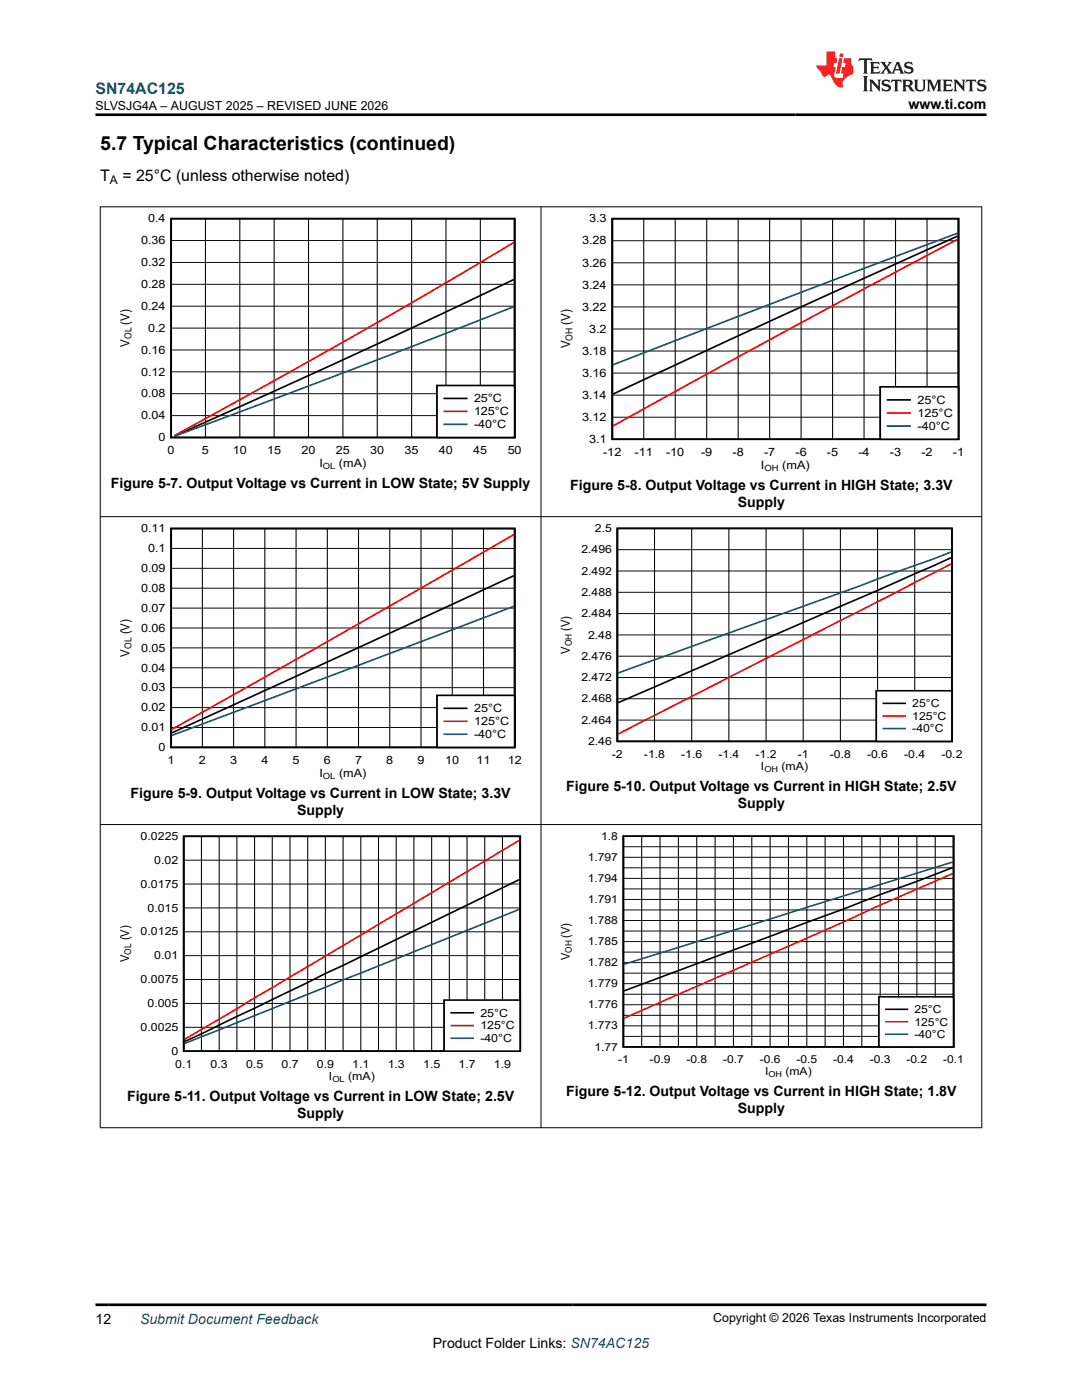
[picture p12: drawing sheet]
<svg xmlns="http://www.w3.org/2000/svg" width="216mm" height="279mm" viewBox="0 0 216 279" stroke-linecap="round" stroke-linejoin="round" font-family="sans-serif">
<path d="M34.1 43.6h68.6v43.7h-68.6zM102.5 55.8l-31.3 14.8-36.4 16.4" fill="none" stroke="#000" stroke-width=".35"/>
<g fill="none" stroke="#000" stroke-width=".2">
<path d="M34.1 56.7h68.6M34.1 52.4h68.6M34.1 48h68.6M41 43.6v43.7M47.9 43.6v43.7M54.7 43.6v43.7M61.6 43.6v43.7M68.4 43.6v43.7M75.3 43.6v43.7M82.1 43.6v43.7M89 43.6v43.7M95.8 43.6v43.7"/>
<path d="M34.1 78.6h68.6M34.1 74.2h68.6M34.1 69.8h68.6M34.1 65.5h68.6M34.1 61.1h68.6M34.1 82.9h68.6"/>
</g>
<path d="M102.5 48.4l-16.3 9.6-14.4 8.3-37 20.6" fill="none" stroke="#f00" stroke-width=".35"/>
<path d="M102.5 61.2l-27.2 10.6-40.5 15.3" fill="none" stroke="#156" stroke-width=".35"/>
<path d="M87.2 76.9h15.5v10.4h-15.5z" fill-rule="evenodd" fill="#fff"/>
<path d="M122.2 43.6h69.1v44.1h-69.1zM191.1 47.1l-34.4 15.6-34.4 15.9M87.2 76.9h15.5v10.4h-15.5zM88.7 79.5h4.4" fill="none" stroke="#000" stroke-width=".35"/>
<path d="M191.1 47.8l-34.4 18.3-34.4 18.9M88.7 82.1h4.4" fill="none" stroke="#f00" stroke-width=".35"/>
<path d="M191.1 46.5l-31.3 11.8-37.5 14.5M88.7 84.7h4.4" fill="none" stroke="#156" stroke-width=".35"/>
<g fill="none" stroke="#000" stroke-width=".2">
<path d="M122.2 56.9h69.1M122.2 52.5h69.1M122.2 48h69.1M128.5 43.6v44.1M134.7 43.6v44.1M141 43.6v44.1M147.3 43.6v44.1M153.6 43.6v44.1M159.8 43.6v44.1M166.1 43.6v44.1M172.4 43.6v44.1M178.7 43.6v44.1"/>
<path d="M185 43.6v44.1M122.2 78.9h69.1M122.2 74.5h69.1M122.2 70.1h69.1M122.2 65.7h69.1M122.2 61.3h69.1M122.2 83.3h69.1"/>
</g>
<path d="M175.6 77.2h15.7v10.5h-15.7z" fill-rule="evenodd" fill="#fff"/>
<path d="M175.6 77.2h15.7v10.5h-15.7zM177.1 79.8h4.5M34.1 105.5h68.6v43.7h-68.6zM102.5 114.9l-68.2 31.4" fill="none" stroke="#000" stroke-width=".35"/>
<path d="M177.1 82.4h4.5M102.5 106.7l-37.2 21.4-31 17.5" fill="none" stroke="#f00" stroke-width=".35"/>
<path d="M177.1 85h4.5M102.5 121l-68.2 25.8" fill="none" stroke="#156" stroke-width=".35"/>
<g fill="none" stroke="#000" stroke-width=".2">
<path d="M34.1 117.4h68.6M34.1 113.4h68.6M34.1 109.4h68.6M40.4 105.5v43.7M46.6 105.5v43.7M52.8 105.5v43.7M59.1 105.5v43.7M65.3 105.5v43.7M71.5 105.5v43.7M77.8 105.5v43.7M84 105.5v43.7M90.2 105.5v43.7"/>
<path d="M96.5 105.5v43.7M34.1 137.2h68.6M34.1 133.3h68.6M34.1 129.3h68.6M34.1 125.3h68.6M34.1 121.4h68.6M34.1 145.2h68.6M34.1 141.2h68.6"/>
</g>
<path d="M87.2 138.8h15.5v10.4h-15.5z" fill-rule="evenodd" fill="#fff"/>
<path d="M87.2 138.8h15.5v10.4h-15.5zM88.7 141.4h4.4" fill="none" stroke="#000" stroke-width=".35"/>
<path d="M88.7 143.9h4.4" fill="none" stroke="#f00" stroke-width=".35"/>
<path d="M88.7 146.5h4.4" fill="none" stroke="#156" stroke-width=".35"/>
<path d="M123.2 105.5h66.7v42.5h-66.7zM189.8 111.3l-14.7 6.5-51.8 22.4" fill="none" stroke="#000" stroke-width=".34"/>
<g fill="none" stroke="#000" stroke-width=".2">
<path d="M123.2 118.2h66.8M123.2 114h66.8M123.2 109.7h66.8M130.6 105.5v42.5M138 105.5v42.5M145.4 105.5v42.5M152.9 105.5v42.5M160.3 105.5v42.5M167.7 105.5v42.5M175.1 105.5v42.5M182.5 105.5v42.5M123.2 139.5h66.8"/>
<path d="M123.2 135.2h66.8M123.2 131h66.8M123.2 126.7h66.8M123.2 122.5h66.8M123.2 143.7h66.8"/>
</g>
<path d="M189.8 112.5l-66.5 34" fill="none" stroke="#f00" stroke-width=".34"/>
<path d="M189.8 110.2l-18.4 6.8-48.1 17.3" fill="none" stroke="#156" stroke-width=".34"/>
<path d="M174.8 137.9h15.1v10.1h-15.1z" fill-rule="evenodd" fill="#fff"/>
<path d="M174.8 137.9h15.1v10.1h-15.1zM176.3 140.4h4.3M36.7 166.9h67.1v42.9h-67.1zM103.6 175.6l-52.8 25.6-14 6.7" fill="none" stroke="#000" stroke-width=".34"/>
<path d="M176.3 142.9h4.3M103.6 167.7l-66.8 39.7" fill="none" stroke="#f00" stroke-width=".34"/>
<path d="M176.3 145.4h4.3M103.6 181.5l-66.8 26.7" fill="none" stroke="#156" stroke-width=".34"/>
<g fill="none" stroke="#000" stroke-width=".2">
<path d="M36.7 176.4h67.1M36.7 171.7h67.1M40.2 166.9v42.9M43.7 166.9v42.9M47.3 166.9v42.9M50.8 166.9v42.9M54.3 166.9v42.9M57.9 166.9v42.9M61.4 166.9v42.9M64.9 166.9v42.9M68.5 166.9v42.9M72 166.9v42.9"/>
<path d="M75.5 166.9v42.9M79.1 166.9v42.9M82.6 166.9v42.9M86.1 166.9v42.9M89.7 166.9v42.9M93.2 166.9v42.9M96.7 166.9v42.9M100.3 166.9v42.9M36.7 195.5h67.1M36.7 190.7h67.1M36.7 186h67.1M36.7 181.2h67.1"/>
<path d="M36.7 205h67.1M36.7 200.3h67.1"/>
</g>
<path d="M88.6 199.6h15.2v10.2h-15.2z" fill-rule="evenodd" fill="#fff"/>
<path d="M88.6 199.6h15.2v10.2h-15.2zM90.1 202.1h4.3" fill="none" stroke="#000" stroke-width=".34"/>
<path d="M90.1 204.7h4.3" fill="none" stroke="#f00" stroke-width=".34"/>
<path d="M90.1 207.2h4.3" fill="none" stroke="#156" stroke-width=".34"/>
<path d="M124.4 166.9h65.9v42h-65.9zM190.1 173.1l-65.6 24.6" fill="none" stroke="#000" stroke-width=".33"/>
<g fill="none" stroke="#000" stroke-width=".2">
<path d="M124.4 179.5h65.9M124.4 177.4h65.9M124.4 175.3h65.9M124.4 173.2h65.9M124.4 171.1h65.9M124.4 169h65.9M128 166.9v42M131.7 166.9v42M135.4 166.9v42M139 166.9v42M142.7 166.9v42M146.3 166.9v42"/>
<path d="M150 166.9v42M153.7 166.9v42M157.3 166.9v42M161 166.9v42M164.6 166.9v42M168.3 166.9v42M172 166.9v42M175.6 166.9v42M179.3 166.9v42M183 166.9v42M186.6 166.9v42M124.4 198.4h65.9"/>
<path d="M124.4 196.3h65.9M124.4 194.2h65.9M124.4 192.1h65.9M124.4 190h65.9M124.4 187.9h65.9M124.4 185.8h65.9M124.4 183.7h65.9M124.4 181.6h65.9M124.4 206.8h65.9M124.4 204.7h65.9M124.4 202.6h65.9M124.4 200.5h65.9"/>
</g>
<path d="M190.1 174.3l-65.6 28.9" fill="none" stroke="#f00" stroke-width=".33"/>
<path d="M190.1 172l-65.6 20.4" fill="none" stroke="#156" stroke-width=".33"/>
<path d="M175.4 198.9h14.9v10h-14.9z" fill-rule="evenodd" fill="#fff"/>
<path d="M175.4 198.9h14.9v10h-14.9zM176.8 201.4h4.3" fill="none" stroke="#000" stroke-width=".33"/>
<path d="M176.8 203.9h4.3" fill="none" stroke="#f00" stroke-width=".33"/>
<path d="M176.8 206.4h4.3" fill="none" stroke="#156" stroke-width=".33"/>
<path d="M19.9 41.3h176.1M20 41.2v183.9M107.9 41.2v183.9M195.9 41.2v183.9M19.9 103.1h176.1M19.9 164.6h176.1M19.9 225.1h176.1" fill="none" stroke="#000" stroke-width=".2"/>
<path d="M171.5 11.6l-.2 .6 .5-.2h.6v.1v2.2l-.2 .4h1l-.2-.4v-2.2v-.1h.5l.6 .2-.2-.6zM173.6 12.4l.2 .3v1.6l-.2 .4h1.9l.1-.6a1.08 1.08 0 0 1-1.3 .2v-.7h.6l.4 .2v-.7l-.4 .2h-.6v-.5l.2-.2a1 1 0 0 1 1 .3l-.1-.5zM175.7 12.4l.9 1.1-1 1.2h.9l-.2-.2 .5-.8 .4 .8-.2 .2h1.6l-.2-.2 .2-.5h.9l.1 .5-.1 .2h.9l-.2-.4-.8-1.9h-.5l-.9 2.1-.9-1.1 .9-1h-.8l.2 .2-.4 .6-.4-.6 .2-.2zM179 12.8l.4 1h-.7zM180.7 12.5a.65 .65 0 0 0-.2 .7 .65 .65 0 0 0 .6 .5l.6 .1 .1 .3a.79 .79 0 0 1-.7 .4 .79 .79 0 0 1-.7-.5l.1 .7 .2-.1a.93 .93 0 0 0 1.1 0 .93 .93 0 0 0 .4-.9 1.46 1.46 0 0 0-1.2-.6l-.1-.3a1.09 1.09 0 0 1 1.2 .2l-.2-.6-.1 .1-.5-.2zM172.2 15.2l.2 .4v2.2l-.2 .4h1l-.2-.4v-2.2l.2-.4zM173.4 15.9l.2 .4v1.5l-.2 .4h.8l-.3-.4 .1-1.3 1.6 1.8v-2l.2-.4h-.7l.1 .2 .1 1.1-1.2-1.3zM176.2 16a.65 .65 0 0 0-.2 .8 .65 .65 0 0 0 .6 .4l.6 .2 .1 .2a.79 .79 0 0 1-.7 .4 .79 .79 0 0 1-.7-.5l.1 .7 .2-.1a.93 .93 0 0 0 1.1 .1 .93 .93 0 0 0 .4-1 1.46 1.46 0 0 0-1.2-.5l-.1-.4a1.09 1.09 0 0 1 1.2 .2l-.1-.6-.2 .1-.5-.1zM177.9 15.9l-.1 .6a.63 .63 0 0 1 .8-.3v1.6l-.3 .4h1l-.2-.4v-1.6a.66 .66 0 0 1 .8 .3l-.1-.6zM180 15.9l.2 .4v1.5l-.2 .4h1l-.2-.2-.1-.7h.5l.1 .2a.79 .79 0 0 0 1.2 .6l-1-.9a.61 .61 0 0 0 .6-.6 .61 .61 0 0 0-.5-.7zM180.8 16.2h.1a.47 .47 0 0 1 .5 .1 .47 .47 0 0 1 .1 .5l-.1 .1-.7 .1zM182.3 15.9l.2 .2a2.27 2.27 0 0 0 .4 2 1.04 1.04 0 0 0 1.7-.7v-1.3l.2-.2h-.8l.2 .4v1.1a.6 .6 0 0 1-.6 .6 .6 .6 0 0 1-.6-.6v-1.1l.3-.4zM184.9 15.9l.2 .4v1.5l-.2 .4h.8l-.3-.4v-1.4l.9 1.9 .9-1.9v1.4l-.3 .4h1l-.2-.4v-1.5l.2-.4h-.8l-.7 1.5-.6-1.5zM188.1 15.9l.2 .4v1.5l-.2 .4h1.9l.1-.6a1.09 1.09 0 0 1-1.3 .2v-.7h.6l.4 .2v-.6l-.4 .2h-.6v-.6l.2-.1a1.01 1.01 0 0 1 1 .3l-.1-.6zM190.2 15.9l.3 .4v1.5l-.3 .4h.8l-.2-.4v-1.3l1.6 1.8v-2l.2-.4h-.7l.2 .2v1.1l-1.2-1.3zM192.8 15.9l-.1 .6a.63 .63 0 0 1 .8-.3v1.6l-.3 .4h1l-.2-.4v-1.6a.66 .66 0 0 1 .8 .3l-.1-.6zM195.2 16a.65 .65 0 0 0-.2 .8 .65 .65 0 0 0 .6 .4l.6 .2 .2 .2a.79 .79 0 0 1-.7 .4 .79 .79 0 0 1-.7-.5l.1 .7 .2-.1a.93 .93 0 0 0 1 .1 .93 .93 0 0 0 .5-1 1.46 1.46 0 0 0-1.3-.5v-.4a1.09 1.09 0 0 1 1.2 .2l-.2-.6-.2 .1-.5-.1z" fill="#231f20"/>
<path d="M164.9 10.3v2.7h-2l.1 .4 .8 1a.95 .95 0 0 0 1 .9 .59 .59 0 0 1 .5-.4 .59 .59 0 0 1 .5 .3l.4 .8a1.59 1.59 0 0 0 2.1 1.4 1.61 1.61 0 0 1 1-2.3l1-.3-.1-1.5a1.59 1.59 0 0 1-.3-1.7h-1.5l-.2 .9h.6l-.2 .9h-.5l-.2 .9v.3l.4 .1-.1 .9h-.7a.73 .73 0 0 1-1-.7l.3-1.5h-.5l.1-.9h.5l.2-.9h-.5v-1.3zM167.4 11.6l-.6 3.1h.7l.6-3.1zM167.6 10.7l-.1 .6h.7l.1-.6z" fill="#ed1c24"/>
<path d="M19 22.9h177.8M19 260.4h177.8" fill="none" stroke="#000" stroke-width=".53"/>
<text font-size="3.9" x="20" y="29.9">5.7 Typical Characteristics (continued)</text>
<text font-size="3.2" fill="#00f" x="19" y="18.7">SN74AC125</text>
<g font-size="3.2">
<text x="20" y="36.1">T</text>
<text x="24.4" y="36.1">= 25°C (unless otherwise noted)</text>
</g>
<g font-size="2.8">
<text x="181.3" y="21.8">www.ti.com</text>
<text x="22.1" y="97.3">Figure 5-7. Output Voltage vs Current in LOW State; 5V Supply</text>
<text x="113.8" y="97.7">Figure 5-8. Output Voltage vs Current in HIGH State; 3.3V</text>
<text x="147.2" y="101.1">Supply</text>
<text x="26.1" y="159.2">Figure 5-9. Output Voltage vs Current in LOW State; 3.3V</text>
<text x="113" y="157.8">Figure 5-10. Output Voltage vs Current in HIGH State; 2.5V</text>
<text x="147.2" y="161.2">Supply</text>
<text x="59.3" y="162.6">Supply</text>
<text x="25.3" y="219.7">Figure 5-11. Output Voltage vs Current in LOW State; 2.5V</text>
<text x="113" y="218.7">Figure 5-12. Output Voltage vs Current in HIGH State; 1.8V</text>
<text x="59.3" y="223.1">Supply</text>
<text x="147.2" y="222.1">Supply</text>
<text x="19" y="264.2">12</text>
<text x="86.4" y="269">Product Folder Links: SN74AC125</text>
</g>
<text font-size="2.8" fill="#00f" x="27.9" y="264.2">Submit Document Feedback</text>
<g font-size="2.5">
<text x="19" y="21.9">SLVSJG4A – AUGUST 2025 – REVISED JUNE 2026</text>
<text x="25.8" y="64.8" transform="rotate(-90 25.8 64.8)">(V)</text>
<text x="113.8" y="64.8" transform="rotate(-90 113.8 64.8)">(V)</text>
<text x="25.8" y="69.2" transform="rotate(-90 25.8 69.2)">V</text>
<text x="113.8" y="69.5" transform="rotate(-90 113.8 69.5)">V</text>
<text x="25.8" y="131" transform="rotate(-90 25.8 131)">V</text>
<text x="25.8" y="126.6" transform="rotate(-90 25.8 126.6)">(V)</text>
<text x="25.8" y="192" transform="rotate(-90 25.8 192)">V</text>
<text x="25.8" y="187.7" transform="rotate(-90 25.8 187.7)">(V)</text>
<text x="142.3" y="263.9">Copyright © 2026 Texas Instruments Incorporated</text>
</g>
<g font-size="2.4">
<text x="21.9" y="36.7">A</text>
<text x="113.7" y="125.9" transform="rotate(-90 113.7 125.9)">(V)</text>
<text x="113.7" y="130.4" transform="rotate(-90 113.7 130.4)">V</text>
<text x="113.7" y="191.6" transform="rotate(-90 113.7 191.6)">V</text>
<text x="113.7" y="187.1" transform="rotate(-90 113.7 187.1)">(V)</text>
</g>
<g font-size="2.3">
<text x="29.5" y="44.4">0.4</text>
<text x="117.5" y="44.4">3.3</text>
<text x="28.2" y="53.1">0.32</text>
<text x="28.2" y="48.7">0.36</text>
<text x="116.1" y="53.2">3.26</text>
<text x="116.1" y="48.8">3.28</text>
<text x="28.2" y="57.5">0.28</text>
<text x="116.1" y="57.6">3.24</text>
<text x="28.2" y="61.8">0.24</text>
<text x="116.1" y="62">3.22</text>
<text x="28.2" y="70.6">0.16</text>
<text x="29.5" y="66.2">0.2</text>
<text x="116.1" y="70.8">3.18</text>
<text x="117.5" y="66.4">3.2</text>
<text x="28.2" y="75">0.12</text>
<text x="116.1" y="75.2">3.16</text>
<text x="28.2" y="83.7">0.04</text>
<text x="28.2" y="79.3">0.08</text>
<text x="94.6" y="80.3">2</text>
<text x="94.6" y="82.9">1</text>
<text x="96" y="80.3">5°C</text>
<text x="96" y="82.9">25°C</text>
<text x="116.1" y="79.6">3.14</text>
<text x="183.1" y="80.6">25°C</text>
<text x="183.1" y="83.2">125°C</text>
<text x="31.6" y="88.1">0</text>
<text x="94.6" y="85.5">-40°C</text>
<text x="116.1" y="84">3.12</text>
<text x="117.5" y="88.4">3.1</text>
<text x="183.1" y="85.8">-4</text>
<text x="185.3" y="85.8">0°C</text>
<text x="33.4" y="90.6">0</text>
<text x="40.3" y="90.6">5</text>
<text x="46.5" y="90.6">10</text>
<text x="53.3" y="90.6">15</text>
<text x="60.2" y="90.6">20</text>
<text x="63.7" y="93.2">I</text>
<text x="67" y="90.6">25</text>
<text x="67.6" y="93.2">(mA)</text>
<text x="73.9" y="90.6">30</text>
<text x="80.7" y="90.6">35</text>
<text x="87.6" y="90.6">40</text>
<text x="94.4" y="90.6">45</text>
<text x="101.3" y="90.6">50</text>
<text x="120.3" y="91">-12</text>
<text x="126.6" y="91">-11</text>
<text x="132.9" y="91">-10</text>
<text x="139.9" y="91">-9</text>
<text x="146.2" y="91">-8</text>
<text x="151.8" y="93.6">I</text>
<text x="152.5" y="91">-7</text>
<text x="156.1" y="93.6">(mA)</text>
<text x="158.7" y="91">-6</text>
<text x="165" y="91">-5</text>
<text x="171.3" y="91">-4</text>
<text x="177.6" y="91">-3</text>
<text x="183.9" y="91">-2</text>
<text x="190.1" y="91">-1</text>
<text x="28.2" y="106.2">0.11</text>
<text x="29.5" y="110.2">0.1</text>
<text x="28.2" y="118.1">0.08</text>
<text x="28.2" y="114.2">0.09</text>
<text x="28.2" y="122.1">0.07</text>
<text x="28.2" y="130">0.05</text>
<text x="28.2" y="126.1">0.06</text>
<text x="28.2" y="138">0.03</text>
<text x="28.2" y="134">0.04</text>
<text x="28.2" y="142">0.02</text>
<text x="94.6" y="142.2">25°C</text>
<text x="28.2" y="145.9">0.01</text>
<text x="31.6" y="149.9">0</text>
<text x="94.6" y="144.7">125°C</text>
<text x="94.6" y="147.3">-4</text>
<text x="96.8" y="147.3">0°C</text>
<text x="33.4" y="152.5">1</text>
<text x="39.7" y="152.5">2</text>
<text x="45.9" y="152.5">3</text>
<text x="52.2" y="152.5">4</text>
<text x="58.4" y="152.5">5</text>
<text x="63.7" y="155.1">I</text>
<text x="64.6" y="152.5">6</text>
<text x="67.6" y="155.1">(mA)</text>
<text x="70.8" y="152.5">7</text>
<text x="77.1" y="152.5">8</text>
<text x="83.3" y="152.5">9</text>
<text x="88.8" y="152.5">10</text>
<text x="95.1" y="152.5">11</text>
<text x="101.3" y="152.5">12</text>
</g>
<g font-size="2.2">
<text x="118.7" y="106.2">2.5</text>
<text x="116" y="110.4">2.496</text>
<text x="116" y="118.9">2.488</text>
<text x="116" y="114.7">2.492</text>
<text x="116" y="123.2">2.484</text>
<text x="116" y="131.7">2.476</text>
<text x="117.3" y="127.4">2.48</text>
<text x="116" y="135.9">2.472</text>
<text x="116" y="140.2">2.468</text>
<text x="182" y="141.1">25°C</text>
<text x="182" y="143.7">125°C</text>
<text x="116" y="144.4">2.464</text>
<text x="117.3" y="148.7">2.46</text>
<text x="182" y="146.2">-</text>
<text x="182.9" y="146.2">40°C</text>
<text x="122.1" y="151.2">-2</text>
<text x="128.5" y="151.2">-1.8</text>
<text x="135.9" y="151.2">-1.6</text>
<text x="143.3" y="151.2">-1.4</text>
<text x="150.8" y="151.2">-1.2</text>
<text x="151.8" y="153.7">I</text>
<text x="156" y="153.7">(mA)</text>
<text x="159.2" y="151.2">-1</text>
<text x="165.6" y="151.2">-0.8</text>
<text x="173" y="151.2">-0.6</text>
<text x="180.4" y="151.2">-0.4</text>
<text x="187.8" y="151.2">-0.2</text>
<text x="28.1" y="167.6">0.0225</text>
<text x="120" y="167.6">1.8</text>
<text x="30.8" y="172.4">0.02</text>
<text x="117.3" y="171.8">1.797</text>
<text x="28.1" y="177.2">0.0175</text>
<text x="117.3" y="176">1.794</text>
<text x="29.4" y="181.9">0.015</text>
<text x="117.3" y="184.4">1.788</text>
<text x="117.3" y="180.2">1.791</text>
<text x="28.1" y="186.7">0.0125</text>
<text x="30.8" y="191.4">0.01</text>
<text x="117.3" y="188.6">1.785</text>
<text x="28.1" y="196.2">0.0075</text>
<text x="117.3" y="197">1.779</text>
<text x="117.3" y="192.8">1.782</text>
<text x="29.4" y="201">0.005</text>
<text x="95.8" y="202.9">2</text>
<text x="97.2" y="202.9">5°C</text>
<text x="117.3" y="201.2">1.776</text>
<text x="182.5" y="202.2">25°C</text>
<text x="28.1" y="205.7">0.0025</text>
<text x="95.8" y="205.4">1</text>
<text x="95.8" y="208">-40°</text>
<text x="97.2" y="205.4">25°C</text>
<text x="100.4" y="208">C</text>
<text x="117.3" y="205.4">1.773</text>
<text x="118.6" y="209.7">1.77</text>
<text x="182.5" y="204.7">125°C</text>
<text x="182.5" y="207.2">-</text>
<text x="183.3" y="207.2">40°</text>
<text x="186.9" y="207.2">C</text>
<text x="34.2" y="210.5">0</text>
<text x="35" y="213">0.1</text>
<text x="42" y="213">0.3</text>
<text x="49.1" y="213">0.5</text>
<text x="56.2" y="213">0.7</text>
<text x="63.2" y="213">0.9</text>
<text x="65.6" y="215.6">I</text>
<text x="69.5" y="215.6">(mA)</text>
<text x="70.3" y="213">1.1</text>
<text x="77.4" y="213">1.3</text>
<text x="84.4" y="213">1.5</text>
<text x="91.5" y="213">1.7</text>
<text x="98.6" y="213">1.9</text>
<text x="123.3" y="212.1">-1</text>
<text x="129.6" y="212.1">-0.9</text>
<text x="137" y="212.1">-0.8</text>
<text x="144.3" y="212.1">-0.7</text>
<text x="151.6" y="212.1">-0.6</text>
<text x="152.7" y="214.6">I</text>
<text x="156.7" y="214.6">(mA)</text>
<text x="158.9" y="212.1">-0.5</text>
<text x="166.2" y="212.1">-0.4</text>
<text x="173.6" y="212.1">-0.3</text>
<text x="180.9" y="212.1">-0.2</text>
<text x="188.2" y="212.1">-0.1</text>
</g>
<g font-size="1.9">
<text x="26.2" y="67.7" transform="rotate(-90 26.2 67.7)">OL</text>
<text x="114.2" y="68" transform="rotate(-90 114.2 68)">OH</text>
<text x="26.2" y="129.5" transform="rotate(-90 26.2 129.5)">OL</text>
</g>
<g font-size="1.8">
<text x="114.1" y="129" transform="rotate(-90 114.1 129)">OH</text>
<text x="26.2" y="190.5" transform="rotate(-90 26.2 190.5)">OL</text>
<text x="114.1" y="190.2" transform="rotate(-90 114.1 190.2)">OH</text>
</g>
<g font-size="1.7">
<text x="64.4" y="93.6">OL</text>
<text x="152.5" y="94">OH</text>
<text x="64.4" y="155.5">OL</text>
<text x="152.5" y="154.1">OH</text>
<text x="66.3" y="216">OL</text>
</g>
<text font-size="1.6" x="153.3" y="215">OH</text>
</svg>
